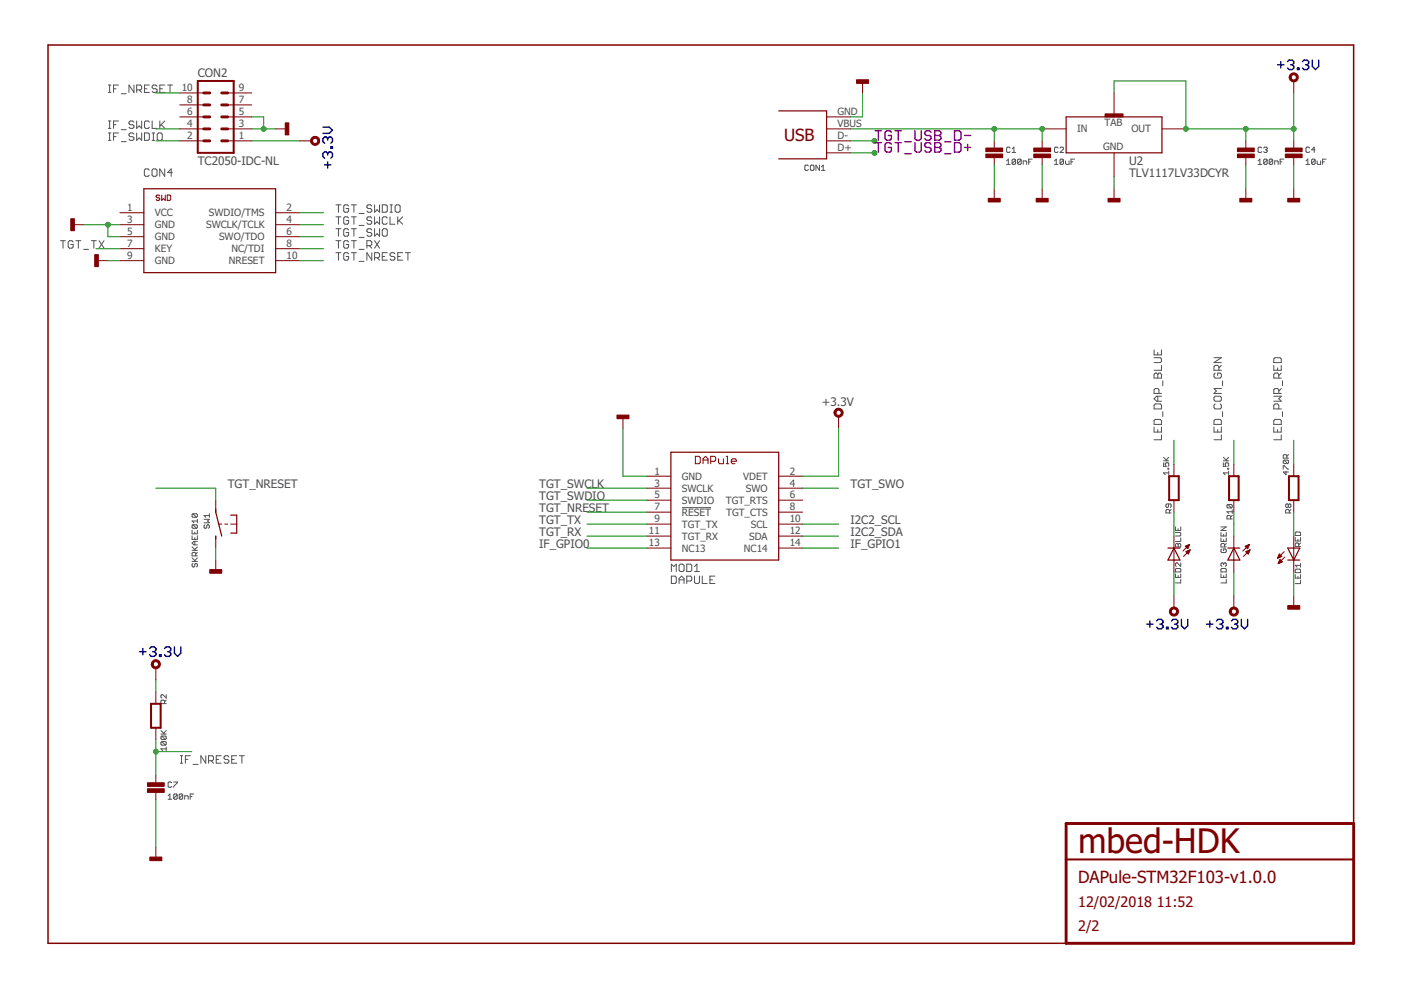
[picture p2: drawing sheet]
<svg xmlns="http://www.w3.org/2000/svg" width="297mm" height="210mm" viewBox="0 0 297 210" stroke-linecap="round" stroke-linejoin="round" font-family="sans-serif">
<g fill="none" stroke="#505050" stroke-width=".21">
<path d="M23 19.6h.5M23 18h.5M23.2 18v1.6M24.1 18.8h.5M25.1 18h-1v1.6M25.7 19.9h1.1M28.4 18v1.6l-1.1-1.6v1.6M29 19.1h.8l.2-.3v-.5l-.2-.3h-.8v1.6M29.5 19.1l.5 .5M30.6 18.8h.5M31.7 18h-1.1v1.6h1.1M33.3 18.3l-.3-.3h-.5l-.2 .3v.3l.2 .2h.5l.3 .3v.2l-.3 .3h-.5l-.2-.3"/>
<path d="M33.9 18.8h.5M34.9 18h-1v1.6h1M35.5 18h1.1M36 18v1.6M23 29.8h.5M23 28.2h.5M23 27.2h.5M23 25.7h.5M23.2 25.7v1.5M23.2 28.2v1.6M24.1 29h.5M24.1 26.4h.5"/>
<path d="M25.1 25.7h-1v1.5M25.1 28.2h-1v1.6M25.7 30h1.1M25.7 27.5h1.1M28.4 25.9l-.3-.2h-.5l-.3 .2v.3l.3 .2h.5l.3 .3v.3l-.3 .2h-.5l-.3-.2M28.4 28.4l-.3-.2h-.5l-.3 .2v.3l.3 .3h.5l.3 .2v.3l-.3 .3h-.5l-.3-.3M29 25.7v1.5l.5-.5 .5 .5v-1.5M29 28.2v1.6l.5-.6 .5 .6v-1.6M30.6 28.2h.8l.3 .2v1.1l-.3 .3h-.8zM31.6 36.1l-.2-.3h-.5l-.3 .3v1l.3 .3h.5l.2-.3M31.7 25.9l-.3-.2h-.5l-.3 .2v1.1l.3 .2h.5l.3-.2M32.3 25.7v1.5h1"/>
<path d="M32.3 29.8h.5M32.3 28.2h.5M32.5 35.8h.5l.3 .3v1l-.3 .3h-.5l-.3-.3v-1zM32.5 28.2v1.6M33.3 28.4l.3-.2h.5l.3 .2v1.1l-.3 .3h-.5l-.3-.3zM33.9 25.7v1.5M34.2 26.4l.7 .8M34.9 35.8v1.6l-1-1.6v1.6M34.9 25.7l-1 1M36.6 36.6h-1.1l.8-.8v1.6M171.4 35.2l-.2-.2h-.4l-.2 .2v.7l.2 .2h.4l.2-.2M172 35h.4l.2 .2v.7l-.2 .2h-.4l-.2-.2v-.7z"/>
<path d="M173.7 35v1.1l-.7-1.1v1.1M174.2 36.1h.7M174.2 35.4l.3-.4v1.1M213.4 34.1l.4-.4v1.2M213.4 34.9h.8M214.2 31.4l-.2-.2h-.4l-.2 .2v.8l.2 .1 .6-.1M214.6 32.3h.7M214.6 31.6l.4-.4v1.1M215.3 33.9v.8l-.2 .2h-.3l-.2-.2M215.3 33.9l-.2-.2h-.3l-.2 .2v.8M215.3 33.9l-.7 .8M216.5 33.9v.8l-.2 .2h-.4l-.1-.2"/>
<path d="M216.5 33.9l-.2-.2h-.4l-.1 .2v.8M216.5 33.9l-.7 .8M216.9 34.9v-.8h.6l.2 .2v.6M218.1 34.3h.4M218.8 33.7h-.7v1.2M223.6 34.9h.7M223.6 34.1l.3-.4v1.2M224.3 31.4l-.2-.2h-.3l-.2 .2v.8l.2 .1 .5-.1M224.7 31.4l.2-.2h.4l.2 .2v.2l-.8 .7h.8M225.5 33.9v.8l-.2 .2h-.4l-.2-.2M225.5 33.9l-.2-.2h-.4l-.2 .2v.8M225.5 33.9l-.8 .8"/>
<path d="M225.9 34.1v.6l.2 .2h.6v-.8M227.1 34.3h.4M227.8 33.7h-.7v1.2M266.7 34.9h.8M266.7 34.1l.4-.4v1.2M267.5 31.4l-.2-.2h-.4l-.2 .2v.8l.2 .1h.4l.2-.1M267.9 31.4l.2-.2h.4l.2 .2-.2 .4M268.3 31.8h.2M268.5 31.8l.2 .2-.2 .3h-.4l-.2-.1M268.7 33.9v.8l-.2 .2h-.4l-.2-.2M268.7 33.9l-.2-.2h-.4l-.2 .2v.8M268.7 33.9l-.8 .8"/>
<path d="M269.8 33.9v.8l-.2 .2h-.3l-.2-.2M269.8 33.9l-.2-.2h-.3l-.2 .2v.8M269.8 33.9l-.7 .8M270.3 34.9v-.8h.5l.2 .2v.6M271.4 34.3h.4M272.2 33.7h-.8v1.2M276.9 34.9h.8M276.9 34.1l.4-.4v1.2M277.7 31.4l-.2-.2h-.4l-.2 .2v.8l.2 .1h.4l.2-.1M278.8 33.9v.8l-.2 .2h-.3l-.2-.2M278.8 33.9l-.2-.2h-.3l-.2 .2v.8M278.8 33.9l-.7 .8"/>
<path d="M278.8 31.8h-.7l.5-.6v1.1M279.3 34.1v.6l.1 .2h.6v-.8M280.4 34.3h.4M281.2 33.7h-.8v1.2M12.8 51h1.1M13.4 51v1.6M15.5 51.3l-.3-.3h-.5l-.2 .3v1l.2 .3h.5l.3-.3v-.5h-.5M16.1 51h1M16.6 51v1.6M17.7 52.9h1.1M19.4 51h1M19.9 51v1.6"/>
<path d="M21 51l1.1 1.6M22.1 51l-1.1 1.6M71.2 46h1.1M71.2 43.4h1.1M71.2 53.6h1.1M71.2 51h1.1M71.2 48.5h1.1M71.8 43.4v1.6M71.8 46v1.5M71.8 48.5v1.6M71.8 51v1.6M71.8 53.6v1.6"/>
<path d="M73.9 46.2l-.2-.2h-.6l-.2 .2v1.1l.2 .2h.6l.2-.2v-.5h-.5M73.9 43.7l-.2-.3h-.6l-.2 .3v1l.2 .3h.6l.2-.3v-.5h-.5M73.9 48.8l-.2-.3h-.6l-.2 .3v1l.2 .3h.6l.2-.3v-.5h-.5M73.9 51.3l-.2-.3h-.6l-.2 .3v1l.2 .3h.6l.2-.3v-.5h-.5M73.9 53.8l-.2-.2h-.6l-.2 .2v1.1l.2 .3h.6l.2-.3v-.5h-.5M74.5 46h1.1M74.5 43.4h1.1M74.5 53.6h1.1M74.5 51h1.1M74.5 48.5h1.1M75 43.4v1.6M75 46v1.5"/>
<path d="M75 48.5v1.6M75 51v1.6M75 53.6v1.6M76.1 47.8h1.1M76.1 45.3h1.1M76.1 55.4h1.1M76.1 52.9h1.1M76.1 50.3h1.1M77.8 52.1h.8l.2-.3v-.5l-.2-.3h-.8v1.6M78.3 52.1l.5 .5M78.8 46.2l-.2-.2h-.6l-.2 .2v.3l.2 .3h.6l.2 .2v.3l-.2 .2h-.6l-.2-.2M78.8 43.7l-.2-.3h-.6l-.2 .3v.2l.2 .3h.6l.2 .3v.2l-.2 .3h-.6l-.2-.3"/>
<path d="M78.8 48.8l-.2-.3h-.6l-.2 .3v.2l.2 .3h.6l.2 .3v.2l-.2 .3h-.6l-.2-.3M78.8 53.6v1.6l-1-1.6v1.6M79.4 54.6h.8l.3-.2v-.6l-.3-.2h-.8v1.6M79.4 43.4v1.6l.5-.5 .6 .5v-1.6M79.4 46v1.5l.5-.5 .6 .5v-1.5M79.4 48.5v1.6l.5-.5 .6 .5v-1.6M79.4 51l1.1 1.6M79.9 54.6l.6 .6M80.5 51l-1.1 1.6M81 43.4h.8l.3 .3v1l-.3 .3h-.8zM81 54.4h.6M81.3 48.5h.5l.3 .3v1l-.3 .3h-.5l-.3-.3v-1z"/>
<path d="M82.1 46.2l-.3-.2h-.5l-.3 .2v1.1l.3 .2h.5l.3-.2M82.1 53.6h-1.1v1.6h1.1M82.7 46v1.5h1M82.7 43.4h.5M82.7 45h.5M83 43.4v1.6M83.7 53.8l-.2-.2h-.5l-.3 .2v.3l.3 .3h.5l.2 .2v.3l-.2 .3h-.5l-.3-.3M83.8 43.7l.3-.3h.5l.2 .3v1l-.2 .3h-.5l-.3-.3zM84.3 46v1.5M84.3 54.4h.6M84.6 46.8l.8 .7M85.4 53.6h-1.1v1.6h1.1"/>
<path d="M85.4 46l-1.1 1M86 53.6h1M86.5 53.6v1.6M244.7 75.8h1.3l.3 .3v.5l-.3 .3h-1.3M244.7 74.2v1h1.6v-1M244.9 79.1h.3l.3 .3 .2-.3h.3l.3 .3v.8h-1.6v-.8zM245.5 74.7v.5M245.5 79.4v.8M246.3 77.5v1h-1.6M257.4 75.8h1.6l-1.6 1.1h1.6M257.6 79.1l-.2 .3v.5l.2 .3h1.1l.3-.3v-.5l-.3-.3h-.5v.5M258.4 78.5v-.8l-.2-.2h-.6l-.2 .2v.8h1.6"/>
<path d="M259 77.5l-.6 .5M270.1 77.5v1h1.6v-1M270.1 76.1l.2-.3h1.1l.3 .3v.8h-1.6zM270.9 78v.5M271.7 79.1l-.6 .5M244.7 90.6v1h1.6v-1M244.9 88.9h1.1l.3 .3v.8h-1.6v-.8zM244.9 85.6h1.1l.3 .3v.8h-1.6v-.8zM245.5 84v1.1M245.5 91.1v.5M245.7 83.4v-.8l-.2-.2h-.6l-.2 .2v.8h1.6M246.3 92.2v1h-1.6"/>
<path d="M246.3 84h-1.1l-.5 .5 .5 .6h1.1M246.5 80.8v1M246.5 87.3v1M246.7 98.1v.8h.5l-.1-.4 .1-.4h.4l.2 .2v.4l-.2 .2M246.7 97.7h1.1M246.7 97l.7 .7M247.6 99.3h.2v.2h-.2zM247.8 99.9v.7M247.8 97l-.6 .5M257.4 90.6v1h1.6v-1M257.6 85.6l-.2 .3v.5l.2 .3h1.1l.3-.3v-.5l-.3-.3M257.6 84h1.1l.3 .3v.5l-.3 .3h-1.1l-.2-.3v-.5z"/>
<path d="M257.6 88.9h1.1l.3 .3v.8h-1.6v-.8zM258.2 91.1v.5M259 92.2v1h-1.6M259 82.4h-1.6l.5 .5-.5 .5h1.6M259.2 80.8v1M259.2 87.3v1M259.4 98.1v.8h.5l-.1-.4 .1-.4h.4l.2 .2v.4l-.2 .2M259.4 97.7h1.1M259.4 97l.7 .7M260.3 99.3h.2v.2h-.2zM260.5 99.9v.7M260.5 97l-.6 .5"/>
<path d="M270.1 90.6v1h1.6v-1M270.1 89.2l.2-.3h1.1l.3 .3v.8h-1.6zM270.1 84h1.6l-.6 .5 .6 .6h-1.6M270.9 91.1v.5M271.1 86.7v-.8l-.2-.3h-.6l-.2 .3v.8h1.6M271.1 83.4v-.8l-.2-.2h-.6l-.2 .2v.8h1.6M271.1 80.2v-.8l-.2-.3h-.6l-.2 .3v.8h1.6M271.7 92.2v1h-1.6M271.7 82.4l-.6 .5M271.9 80.8v1M271.9 87.3v1M272.1 99.5v-.8l1.1 .8"/>
<path d="M272.3 97.6l-.2 .1v.4l.2 .2h.7M272.3 97.6h.7l.2 .1v.4l-.2 .2M272.3 97.6l.7 .7M272.6 99.9v.7l-.5-.5h1.1M272.8 97.1v-.5l-.2-.2h-.3l-.2 .2v.5h1.1M273.2 96.4l-.4 .4M40.7 112.4v.8h1.1v-.8M40.7 113.6v.8h1.1v-.8M40.7 119h1.1M40.7 118.3l.8 .7M40.7 116.7h1.1M40.7 116l.8 .7"/>
<path d="M40.9 119.5l-.2 .1v.4l.2 .2 .4-.2v-.4l.2-.1 .3 .1v.4l-.1 .2M40.9 108.9l-.2 .2v.4l.2 .2h.8M40.9 111.3l-.2 .2v.3l.2 .2h.8M40.9 108.9h.8l.1 .2v.4l-.1 .2M40.9 111.3h.8l.1 .2v.3l-.1 .2M40.9 111.3l.8 .7M40.9 108.9l.8 .8M41.3 112.8v.4M41.3 114v.4M41.3 114.8v.7M41.5 117.9v-.6l-.2-.2h-.4l-.2 .2v.6h1.1M41.8 114.8h-.7l-.4 .3 .4 .4h.7"/>
<path d="M41.8 110.1v.7M41.8 118.3l-.5 .6M41.8 117.1l-.3 .4M41.8 116l-.5 .5M41.8 110.5h-1.1l.4 .3M43.3 110.1h1.1l-.4 .4 .4 .3h-1.1M43.5 111.3l-.2 .2v.3l.2 .2 .3-.2 .2-.5 .4 .2v.3l-.2 .2M44.4 109.3h-1.1l.3 .4M44.4 108.9v.8M144.2 119.6h.6l.2 .3v1l-.2 .3h-.6l-.2-.3v-1zM144.6 107.6h6.1M145.6 119.6h.8l.3 .3v1l-.3 .3h-.8z"/>
<path d="M247.8 106.8v.6l-.2 .2-.4-.2 .2-.6h.7l.2 .2-.2 .6M247.8 100.3h-1.1l.4 .3M247.9 108.8v-.6l-.1-.2h-.4l-.2 .2v.6h1.1M248.3 108l-.4 .4M249.2 115.4l.2-.2 .4 .2 .4-.2 .1 .2v.6h-1.1zM249.2 111.7v.8h1.1v-.8M249.2 112.9h1l.1 .2v.4l-.1 .1h-1M249.8 112.1v.4M249.8 115.4v.6M250.3 119.3v.8l-.7-.8-.4 .2v.4l.2 .2M250.3 114.1v.7h-1.1M258.9 114.1v.7h1.1v-.7"/>
<path d="M258.9 112.9v.7h1.1v-.7M258.9 111.7h1.1l-1.1 .8h1.1M259.1 116.4l-.2 .2v.4l.2 .2h.7l.2-.2v-.4l-.2-.2h-.4v.4M259.4 119.5l-.2-.2-.3 .2v.4l.2 .2M259.4 119.5l.2-.2 .4 .2v.4l-.2 .2M259.4 113.3v.3M259.4 114.4v.4M259.4 119.5v.2M259.6 116v-.6l-.2-.2h-.3l-.2 .2v.6h1.1M260 115.2l-.4 .4M260.3 107l-.2 .1v.4l.2 .2h.8M260.3 107h.8l.2 .1v.4l-.2 .2"/>
<path d="M260.3 107l.8 .7M260.5 100.3h-1.1l.4 .3M260.9 110v-.5l-.2-.2h-.4l-.2 .2v.5h1.2M261.3 109.3l-.4 .4M261.3 108.5h-1.2l.4 .4M261.3 108.1v.8M273.2 107l-.2-.2-.4 .2v.4l.2 .2 .4-.2M273.2 107l.1-.2 .4 .2v.4l-.2 .2-.3-.2M273.2 107v.4M273.3 108.8v-.6l-.1-.2h-.4l-.2 .2v.6h1.1M273.7 108l-.4 .4M274.6 113l.2-.2h.7l.2 .2v.5h-1.1z"/>
<path d="M274.6 114v.7h1.1v-.7M275.2 114.3v.4M275.4 115.9v-.6l-.2-.2h-.4l-.2 .2v.6h1.1M275.7 115.1l-.3 .4M275.7 119.5v.7M275.7 119.9h-1.1l.4 .3M142.3 121.2v-1.6l.6 .5 .5-.5v1.6M142.3 122.2h.8l.3 .2v1.1l-.3 .2h-.8zM144 123.7v-1l.5-.5 .5 .5v1M144 122.9h1M145.6 123.2h.8l.3-.3v-.5l-.3-.2h-.8v1.5M147.3 122.2v1.3l.2 .2h.5l.3-.2v-1.3"/>
<path d="M147.3 121.2h1M147.3 120.1l.5-.5v1.6M148.9 122.2v1.5h1M150.5 122.9h.5M151.6 122.2h-1.1v1.5h1.1M249.2 120.7l.2-.2h.8l.1 .2v.6h-1.1zM249.2 121.7v.7h1.1v-.7M249.8 122v.4M250.3 122.9v.7h-1.1M258.9 120.7l.2-.2h.7l.2 .2v.6h-1.1zM258.9 121.7v.7h1.1v-.7M259.4 122v.4"/>
<path d="M260 122.9v.7h-1.1M274.6 120.8l.2-.1h.7l.2 .1v.6h-1.1zM274.6 121.8v.8h1.1v-.8M275.2 122.2v.4M275.7 123v.7h-1.1M34.1 155.6h1.1M34.1 154.9l.8 .7M34.3 156.1h.8l.1 .2v.3l-.1 .2M34.3 157.2h.8l.1 .2v.4l-.1 .2M34.3 157.2l-.2 .2v.4l.2 .2h.8M34.3 156.1l-.2 .2v.3l.2 .2h.8M34.3 157.2l.8 .8"/>
<path d="M34.3 156.1l.8 .7M34.9 149.2v-.6l-.2-.2h-.4l-.2 .2v.6h1.1M35.2 158.8h-1.1l.4 .4M35.2 147.3v.7l-.7-.7-.4 .2v.3l.2 .2M35.2 158.4v.8M35.2 154.9l-.5 .5M35.2 148.4l-.3 .4M35.6 168.7l.4-.4v1.2M35.6 169.5h.8M36.4 166l-.2-.2h-.4l-.2 .2v.7l.2 .2h.4l.2-.2M36.8 165.8h.8l-.8 1.1M37.6 168.5v.8l-.2 .2h-.4l-.2-.2"/>
<path d="M37.6 168.5l-.2-.2h-.4l-.2 .2v.8M37.6 168.5l-.8 .8M38.2 161.8h.5M38.2 160.2h.5M38.5 160.2v1.6M38.7 168.5v.8l-.2 .2h-.3l-.2-.2M38.7 168.5l-.2-.2h-.3l-.2 .2v.8M38.7 168.5l-.7 .8M39.2 169.5v-.8h.5l.2 .2v.6M39.3 161h.5M40.3 168.9h.4M40.4 160.2h-1.1v1.6"/>
<path d="M40.9 162.1h1.1M41.1 168.3h-.8v1.2M43.6 160.2v1.6l-1-1.6v1.6M44.2 161.3h.8l.3-.3v-.5l-.3-.3h-.8v1.6M44.7 161.3l.6 .5M45.8 161h.6M46.9 160.2h-1.1v1.6h1.1M48.5 160.5l-.2-.3h-.5l-.3 .3v.3l.3 .2h.5l.2 .3v.2l-.2 .3h-.5l-.3-.3M49.1 161h.6M50.2 160.2h-1.1v1.6h1.1M50.8 160.2h1M51.3 160.2v1.6"/>
</g>
<path d="M287 174.6v-165.1h-276.8v190.5h215.8" fill="none" stroke="#800000" stroke-width=".32"/>
<path d="M43.2 19.7h1.3M47 19.7h1.3M43.2 24.8h1.3M43.2 27.3h1.3M43.2 29.9h1.3M43.2 22.2h1.3M47 24.8h1.3M47 27.3h1.3M47 29.9h1.3M47 22.2h1.3M226 174.6h61v25.4h-61z" fill="none" stroke="#800000" stroke-width=".61"/>
<path d="M41.9 17.2h7.7v15.2h-7.7zM247.9 101h2v5h-2zM260.6 101h2v5h-2zM273.3 101h2v5h-2zM32 149.2h2.1v5.1h-2.1zM226 182.2h61" fill="none" stroke="#800000" stroke-width=".42"/>
<g fill="none" stroke="#800000" stroke-width=".21">
<path d="M38.1 19.7h5.1M48.3 19.7h5.1M182.9 17.2v2.5M236.2 19.7v5.1M274.3 17.2v2.5M38.1 29.9h5.1M38.1 27.3h5.1M38.1 24.8h5.1M38.1 22.2h5.1M48.3 29.9h5.1M48.3 27.3h5.1M48.3 24.8h5.1"/>
<path d="M48.3 22.2h5.1M58.4 27.3h2.6M63.5 29.9h2.6M175.3 29.9h5M175.3 27.3h5M175.3 24.8h5M175.3 32.4h5M210.8 29.9v1.5M210.8 33.4v1.5M221 27.3h5M221 29.9v1.5M221 33.4v1.5"/>
<path d="M236.2 32.4v5.1M246.4 27.3h5M264.1 29.9v1.5M264.1 33.4v1.5M274.3 29.9v1.5M274.3 33.4v1.5M15.3 47.6h2.5M20.3 55.3h2.6M25.4 45.1h5.1M25.4 47.6h5.1M25.4 50.2h5.1M25.4 52.7h5.1"/>
<path d="M25.4 55.3h5.1M33.9 41.6l-.2-.2h-.4l-.2 .3 .2 .2h.4l.2 .4-.2 .2h-.4l-.2-.2M34.3 41.4v1.1l.3-.4 .4 .4v-1.1M35.5 41.4h.5l.2 .2v.7l-.2 .2h-.5zM58.4 45.1h5.1M58.4 47.6h5.1M58.4 50.2h5.1M58.4 52.7h5.1M58.4 55.3h5.1M210.8 40v2.6M221 40v2.6M236.2 40v2.6"/>
<path d="M264.1 40v2.6M274.3 40v2.6M132.1 88.3v2.5M147.4 96.8h.8l.3 .2v1.1l-.3 .2h-.8zM149.1 98.3v-1l.5-.5 .5 .5v1M149.1 97.5h1M150.7 97.8h.8l.2-.3v-.5l-.2-.2h-.8v1.5M152.3 97.3v.8l.3 .2h.8v-1M154 98.3h.5M154 96.8h.2v1.5M155 97.8h1.1v-.3l-.2-.2h-.6l-.3 .2v.6l.3 .2h.6M177.8 88.3v2.5"/>
<path d="M248.9 98.4v2.6M261.6 98.4v2.6M274.3 98.4v2.6M45.7 106v2.6M45.7 113.7v2.5M45.7 118.7v2.6M46.4 111.1h.6M47.6 111.1h.7M48.9 111.1h1.3M137.2 101h5M137.2 103.5h5M137.2 106h5"/>
<path d="M137.2 108.6h5M137.2 111.1h5M137.2 113.7h5M137.2 116.2h5M165.1 101h5.1M165.1 103.5h5.1M165.1 106h5.1M165.1 108.6h5.1M165.1 111.1h5.1M165.1 113.7h5.1M165.1 116.2h5.1M248.9 106v2.6"/>
<path d="M248.9 113.7v7.6M251.3 115.8l.9-.4-.4 .9zM251.3 115.8h.7M251.4 115.9h.6M251.4 117l.9-.4-.4 .9zM251.5 117h.6M251.5 116.1h.4M251.6 116.9h.6M251.6 117.1h.5M251.6 115.7h.5M251.7 116.2h.2M251.7 117.3h.3"/>
<path d="M251.8 116.3h.1M251.9 117.4h.1M251.9 116.8h.3M251.9 115.6h.2M252.2 116.6h.1M252.2 115.4h.1M252.2 115.4l-1.4 1.4M252.3 116.6l-1.4 1.4M261.6 106v2.6M261.6 113.7v7.6M264 115.8h.7M264.1 115.9h.6"/>
<path d="M264.1 117l.9-.4-.4 .9zM264.2 117h.6M264.2 116.1h.4M264.3 116.9h.6M264.3 117.1h.5M264.3 115.7h.5M264.4 116.2h.2M264.4 117.3h.3M264.5 116.3h.1M264.6 117.4h.1M264.6 116.8h.3M264.6 115.6h.2"/>
<path d="M264.9 116.6h.1M264.9 115.4h.1M264.9 115.4l-1.4 1.4M264.9 115.4l-.4 .9-.5-.5M264.9 115.4l-.9 .4M265 116.6l-1.4 1.4M270.9 118.3h.1M270.9 118.2h.3M271 118.1h.5M271 118h.7M271 119.4h.2M271.1 117.9h.5"/>
<path d="M271.1 119.3h.3M271.1 117.8h.4M271.1 119.2h.6M271.2 117.6h.2M271.2 119.1h.6M271.2 117.5h.1M271.2 119h.5M271.3 118.8h.3M271.3 118.7h.2M271.4 118.6l.5 .5-.9 .4zM271.8 118l-.5-.5-.4 .9M271.8 118l-.9 .4"/>
<path d="M272.3 117l-1.4 1.4M272.4 118.1l-1.4 1.4M274.3 106v2.6M274.3 113.7v7.6M248.9 126.4v2.5M261.6 126.4v2.5M274.3 126.4v2.5M33 141.6v2.5M33 146.7v2.5M33 154.3v2.5M33 164.4v1.6M33 168v1.5"/>
<path d="M33 179.7v2.5"/>
</g>
<g fill="none" stroke="#800000" stroke-width=".25">
<path d="M165.1 23.5h10.2v10.2h-10.2M226 24.8h20.4v7.6h-20.4zM30.5 40h27.9v17.8h-27.9zM142.2 95.9h22.9v22.8h-22.9zM45.7 107.9v.7l1.3 5.1M45.7 113.7v.6M48.9 109.2h1.3v3.8h-1.3M247.6 116.2h2.6M248.9 116.2l1.3 2.5h-2.6zM260.3 116.2h2.6M261.6 116.2l1.3 2.5h-2.6zM273 118.7h2.6"/>
<path d="M273 116.2h2.6l-1.3 2.5z"/>
</g>
<g fill="#800000" stroke="#800000" stroke-width=".21">
<path d="M130.8 88h2.5v.8h-2.5z"/>
<path d="M60.5 26.1h.7v2.5h-.7z"/>
<path d="M20.1 54h.7v2.5h-.7z"/>
<path d="M15 46.4h.8v2.5h-.8z"/>
<path d="M234.3 24.2h3.8v.6h-3.8z"/>
<path d="M234.9 42.1h2.6v.7h-2.6z"/>
<path d="M181.6 16.9h2.5v.8h-2.5z"/>
<path d="M209 31.4h3.6v.8h-3.6z"/>
<path d="M209 32.7h3.6v.7h-3.6z"/>
<path d="M209.5 42.1h2.6v.7h-2.6z"/>
<path d="M219.2 31.4h3.5v.8h-3.5z"/>
<path d="M219.2 32.7h3.5v.7h-3.5z"/>
<path d="M219.7 42.1h2.5v.7h-2.5z"/>
<path d="M262.4 31.4h3.5v.8h-3.5z"/>
<path d="M262.4 32.7h3.5v.7h-3.5z"/>
<path d="M262.9 42.1h2.5v.7h-2.5z"/>
<path d="M272.5 31.4h3.6v.8h-3.6z"/>
<path d="M272.5 32.7h3.6v.7h-3.6z"/>
<path d="M273 42.1h2.6v.7h-2.6z"/>
<path d="M273 128.4h2.6v.8h-2.6z"/>
<path d="M44.5 120.8h2.5v.7h-2.5z"/>
<path d="M31.8 181.7h2.5v.8h-2.5z"/>
<path d="M31.3 166h3.5v.7h-3.5z"/>
<path d="M31.3 167.2h3.5v.8h-3.5z"/>
</g>
<g fill="#800000" stroke="#800000" stroke-width=".21">
<path d="M177 86.9a.97 .97 0 0 1 1.6 .1 .97 .97 0 0 1-.5 1.4 .97 .97 0 0 1-1.3-.9h.4a.56 .56 0 0 1 .8-.5 .56 .56 0 0 1 .2 .9 .56 .56 0 0 1-.9-.2l-.1-.2h-.4z" fill-rule="evenodd"/>
<path d="M66.1 29.3a.96 .96 0 0 1 1.5 0 .96 .96 0 0 1-.5 1.5 .96 .96 0 0 1-1.3-.9h.5a.56 .56 0 0 1 .7-.6 .56 .56 0 0 1 .2 .9 .56 .56 0 0 1-.9-.1v-.2h-.5z" fill-rule="evenodd"/>
<path d="M273.5 15.8a.97 .97 0 0 1 1.6 .1 .97 .97 0 0 1-.5 1.4 .97 .97 0 0 1-1.3-.9h.4a.56 .56 0 0 1 .8-.5 .56 .56 0 0 1 .2 .9 .56 .56 0 0 1-.9-.2l-.1-.2h-.4z" fill-rule="evenodd"/>
<path d="M260.8 129.1a.97 .97 0 0 1 1.6 0 .97 .97 0 0 1-.5 1.5 .97 .97 0 0 1-1.3-.9h.4a.56 .56 0 0 1 .8-.6 .56 .56 0 0 1 .2 .9 .56 .56 0 0 1-.9-.2l-.1-.1h-.4z" fill-rule="evenodd"/>
<path d="M248.1 129.1a.97 .97 0 0 1 1.6 0 .97 .97 0 0 1-.5 1.5 .97 .97 0 0 1-1.3-.9h.4a.56 .56 0 0 1 .8-.5 .56 .56 0 0 1 .2 .9 .56 .56 0 0 1-.9-.3l-.1-.1h-.4z" fill-rule="evenodd"/>
<path d="M32.3 140.3a.97 .97 0 0 1 1.5 0 .97 .97 0 0 1-.5 1.5 .97 .97 0 0 1-1.2-1h.4a.56 .56 0 0 1 .7-.5 .56 .56 0 0 1 .2 .9 .56 .56 0 0 1-.9-.2v-.2h-.4z" fill-rule="evenodd"/>
</g>
<g fill="none" stroke="#000080" stroke-width=".3">
<path d="M270.9 13.7h1.3M271.5 13.1v1.3M273 13.1l.3-.4h.7l.3 .4v.3l-.3 .3M273.6 13.7h.4M274 13.7l.3 .4v.3l-.3 .4h-.7l-.3-.4M275.1 14.4h.3v.4h-.3zM276.1 13.1l.4-.4h.6l.4 .4v.3l-.4 .3M276.8 13.7h.3M277.1 13.7l.4 .4v.3l-.4 .4h-.6l-.4-.4M278.2 12.7v1.4l.7 .7 .7-.7v-1.4M68.5 26.9h1.3l.7 .7-.7 .7h-1.3M68.8 35h1.3"/>
<path d="M69.5 29.4v.3M69.5 32.5v.4M69.5 34.3v1.3M69.5 32.5l-.3-.3h-.4l-.3 .3v.7l.3 .3M69.5 29.4l-.3-.4h-.4l-.3 .4v.6l.3 .4M69.5 32.5l.3-.3h.3l.4 .3v.7l-.4 .3M69.5 29.4l.3-.4h.3l.4 .4v.6l-.4 .4M70.1 31.1h.4v.3h-.4zM29.6 138.2h1.4M30.3 137.5v1.3M31.7 137.5l.4-.3h.6l.4 .3v.3l-.4 .4M32.4 138.2h.3"/>
<path d="M32.7 138.2l.4 .3v.3l-.4 .4h-.6l-.4-.4M33.8 138.8h.4v.4h-.4zM34.9 137.5l.3-.3h.7l.3 .3v.3l-.3 .4M35.6 138.2h.3M35.9 138.2l.3 .3v.3l-.3 .4h-.7l-.3-.4M37 137.2v1.3l.7 .7 .6-.7v-1.3M243.1 132.3h1.4M243.8 131.7v1.3M245.2 131.7l.4-.4h.6l.4 .4v.3l-.4 .3M245.9 132.3h.3M246.2 132.3l.4 .4v.3l-.4 .3h-.6l-.4-.3M247.3 133h.4v.3h-.4z"/>
<path d="M248.4 131.7l.3-.4h.7l.3 .4v.3l-.3 .3M249 132.3h.4M249.4 132.3l.3 .4v.3l-.3 .3h-.7l-.3-.3M250.5 131.3v1.4l.7 .6 .6-.6v-1.4M255.8 132.3h1.4M256.5 131.7v1.3M257.9 131.7l.4-.4h.6l.4 .4v.3l-.4 .3M258.6 132.3h.3M258.9 132.3l.4 .4v.3l-.4 .3h-.6l-.4-.3M260 133h.4v.3h-.4zM261.1 131.7l.3-.4h.7l.3 .4v.3l-.3 .3M261.7 132.3h.4"/>
<path d="M262.1 132.3l.3 .4v.3l-.3 .3h-.7l-.3-.3M263.2 131.3v1.4l.7 .6 .6-.6v-1.4"/>
</g>
<g fill="none" stroke="#008000" stroke-width=".21">
<path d="M33 19.7h5.1M182.9 19.7v5.1h-2.6M236.2 19.7v-2.5h15.2v10.1h22.9M274.3 19.7v10.2M33 27.3h5.1M33 29.9h5.1M53.4 24.8h2.5v2.5M53.4 27.3h5M53.4 29.9h10.1M180.3 27.3h40.7v2.6M180.3 29.9h5.1M180.3 32.4h5.1"/>
<path d="M210.8 27.3v2.6M210.8 34.9v5.1M221 34.9v5.1M236.2 37.5v2.5M264.1 27.3v2.6M264.1 34.9v5.1M274.3 34.9v5.1M17.8 47.6h7.6M20.3 52.7h5.1M22.9 55.3h2.5M22.9 47.6v2.6h2.5M63.5 47.6h5.1"/>
<path d="M63.5 45.1h5.1M63.5 55.3h5.1M63.5 52.7h5.1M63.5 50.2h5.1M132.1 90.8v10.2h5.1M177.8 90.8v10.2h-7.6M248.9 93.3v5.1M261.6 93.3v5.1M274.3 93.3v5.1M33 103.5h12.7v2.5M45.7 116.2v2.5M124.5 103.5h12.7"/>
<path d="M124.5 106h12.7M124.5 108.6h12.7M124.5 111.1h12.7M124.5 113.7h12.7M124.5 116.2h12.7M170.2 103.5h7.6M170.2 111.1h7.6M170.2 113.7h7.6M170.2 116.2h7.6M248.9 108.6v5.1M261.6 108.6v5.1M274.3 108.6v5.1"/>
<path d="M248.9 121.3v5.1M261.6 121.3v5.1M274.3 121.3v5.1M33 144.1v2.6M33 156.8v7.6M33 159.4h7.7M33 169.5v10.2"/>
</g>
<g fill="#008000" stroke="#008000" stroke-width=".21">
<circle cx="55.9" cy="27.3" r=".51"/>
<circle cx="22.9" cy="47.6" r=".51"/>
<circle cx="251.4" cy="27.3" r=".51"/>
<circle cx="264.1" cy="27.3" r=".51"/>
<circle cx="274.3" cy="27.3" r=".51"/>
<circle cx="33" cy="159.4" r=".51"/>
<circle cx="185.4" cy="32.4" r=".51"/>
<circle cx="185.4" cy="29.9" r=".51"/>
<circle cx="210.8" cy="27.3" r=".51"/>
<circle cx="221" cy="27.3" r=".51"/>
</g>
<g fill="none" stroke="#800080" stroke-width=".3">
<path d="M185.5 30.2h1.4M185.5 27.7h1.4M186.2 27.7v2M186.2 30.2v2.1M189 30.6l-.3-.4h-.7l-.3 .4v1.3l.3 .4h.7l.3-.4v-.6h-.7M189 28l-.3-.3h-.7l-.3 .3v1.4l.3 .3h.7l.3-.3v-.7h-.7M189.8 30.2h1.3M189.8 27.7h1.3M190.4 27.7v2M190.4 30.2v2.1M191.9 32.6h1.3M191.9 30.1h1.3"/>
<path d="M194 30.2v1.7l.3 .4h.7l.3-.4v-1.7M194 27.7v1.7l.3 .3h.7l.3-.3v-1.7M197.4 30.6l-.3-.4h-.7l-.3 .4v.3l.3 .4h.7l.3 .3v.3l-.3 .4h-.7l-.3-.4M197.4 28l-.3-.3h-.7l-.3 .3v.4l.3 .3h.7l.3 .4v.3l-.3 .3h-.7l-.3-.3M198.2 30.2h1l.3 .4v.3l-.3 .4 .3 .3v.3l-.3 .4h-1zM198.2 31.3h1M198.2 27.7h1l.3 .3v.4l-.3 .3 .3 .4v.3l-.3 .3h-1zM198.2 28.7h1M200.3 32.6h1.3M200.3 30.1h1.3M202.4 30.2h1l.3 .4v1.3l-.3 .4h-1zM202.4 27.7h1l.3 .3v1.4l-.3 .3h-1z"/>
<path d="M204.5 31.3h1.3M204.5 28.7h1.3M205.2 30.6v1.3"/>
</g>
<text font-size="7.2" fill="#800000" x="228.6" y="181">mbed-HDK</text>
<g font-size="3.6" fill="#800000">
<text x="166.3" y="29.9">USB</text>
<text x="228.6" y="187.3">DAPule-STM32F103-v1.0.0</text>
</g>
<g font-size="3.1" fill="#800000">
<text x="228.6" y="192.4">12/02/2018</text>
<text x="228.6" y="197.5">2/2</text>
<text x="245.2" y="192.4">11:52</text>
</g>
<g font-size="2.5" fill="#505050">
<text x="41.9" y="16.4">CON2</text>
<text x="41.9" y="34.9">TC2050-IDC-NL</text>
<text x="239.4" y="34.9">U2</text>
<text x="239.4" y="37.5">TLV1117LV33DCYR</text>
<text x="174.2" y="86">+3.3V</text>
<text x="48.3" y="103.5">TGT_NRESET</text>
<text x="114.3" y="103.5">TGT_SWCLK</text>
<text x="114.3" y="106">TGT_SWDIO</text>
<text x="180.3" y="103.5">TGT_SWO</text>
<text x="114.3" y="108.6">TGT_NRESET</text>
<text x="114.3" y="111.1">TGT_TX</text>
<text x="114.3" y="113.7">TGT_RX</text>
<text x="180.3" y="113.7">I2C2_SDA</text>
<text x="180.3" y="111.1">I2C2_SCL</text>
<text x="114.3" y="116.2">IF_GPIO0</text>
<text x="180.3" y="116.2">IF_GPIO1</text>
</g>
<g font-size="2.1" fill="#505050">
<text x="38.5" y="19.4">10</text>
<text x="39.7" y="21.9">8</text>
<text x="50.6" y="21.9">7</text>
<text x="50.6" y="19.4">9</text>
<text x="39.7" y="29.5">2</text>
<text x="39.7" y="27">4</text>
<text x="39.7" y="24.4">6</text>
<text x="50.6" y="29.5">1</text>
<text x="50.6" y="27">3</text>
<text x="50.6" y="24.4">5</text>
<text x="177.6" y="29.5">D-</text>
<text x="177.6" y="24.4">GND</text>
<text x="177.6" y="27">VBUS</text>
<text x="228.4" y="28.1">IN</text>
<text x="234.2" y="26.7">TAB</text>
<text x="239.9" y="28.1">OUT</text>
<text x="177.6" y="32">D+</text>
<text x="233.9" y="31.8">GND</text>
<text x="27" y="44.7">1</text>
<text x="27" y="47.3">3</text>
<text x="32.8" y="45.9">VCC</text>
<text x="44.3" y="45.9">SWDIO/TMS</text>
<text x="60.8" y="44.7">2</text>
<text x="60.8" y="47.3">4</text>
<text x="27" y="49.8">5</text>
<text x="27" y="52.4">7</text>
<text x="32.8" y="48.4">GND</text>
<text x="32.8" y="50.9">GND</text>
<text x="32.8" y="53.5">KEY</text>
<text x="43.7" y="48.4">SWCLK/TCLK</text>
<text x="46.4" y="50.9">SWO/TDO</text>
<text x="49" y="53.5">NC/TDI</text>
<text x="60.8" y="49.8">6</text>
<text x="60.8" y="52.4">8</text>
<text x="27" y="54.9">9</text>
<text x="32.8" y="56">GND</text>
<text x="48.5" y="56">NRESET</text>
<text x="60.8" y="54.9">10</text>
<text x="138.7" y="100.6">1</text>
<text x="144.6" y="101.7">GND</text>
<text x="157.6" y="101.7">VDET</text>
<text x="167.4" y="100.6">2</text>
<text x="138.7" y="103.2">3</text>
<text x="138.7" y="105.7">5</text>
<text x="144.6" y="104.3">SWCLK</text>
<text x="144.6" y="106.8">SWDIO</text>
<text x="153.9" y="106.8">TGT_RTS</text>
<text x="158.1" y="104.3">SWO</text>
<text x="167.4" y="105.7">6</text>
<text x="167.4" y="103.2">4</text>
<text x="137.6" y="113.3">11</text>
<text x="138.7" y="108.2">7</text>
<text x="138.7" y="110.8">9</text>
<text x="144.6" y="109.3">RESET</text>
<text x="144.6" y="111.9">TGT_TX</text>
<text x="154" y="109.3">TGT_CTS</text>
<text x="159.2" y="111.9">SCL</text>
<text x="167.4" y="113.3">12</text>
<text x="167.4" y="110.8">10</text>
<text x="167.4" y="108.2">8</text>
<text x="137.6" y="115.8">13</text>
<text x="144.6" y="114.4">TGT_RX</text>
<text x="144.6" y="117">NC13</text>
<text x="157.7" y="117">NC14</text>
<text x="158.8" y="114.4">SDA</text>
<text x="167.4" y="115.8">14</text>
</g>
</svg>
